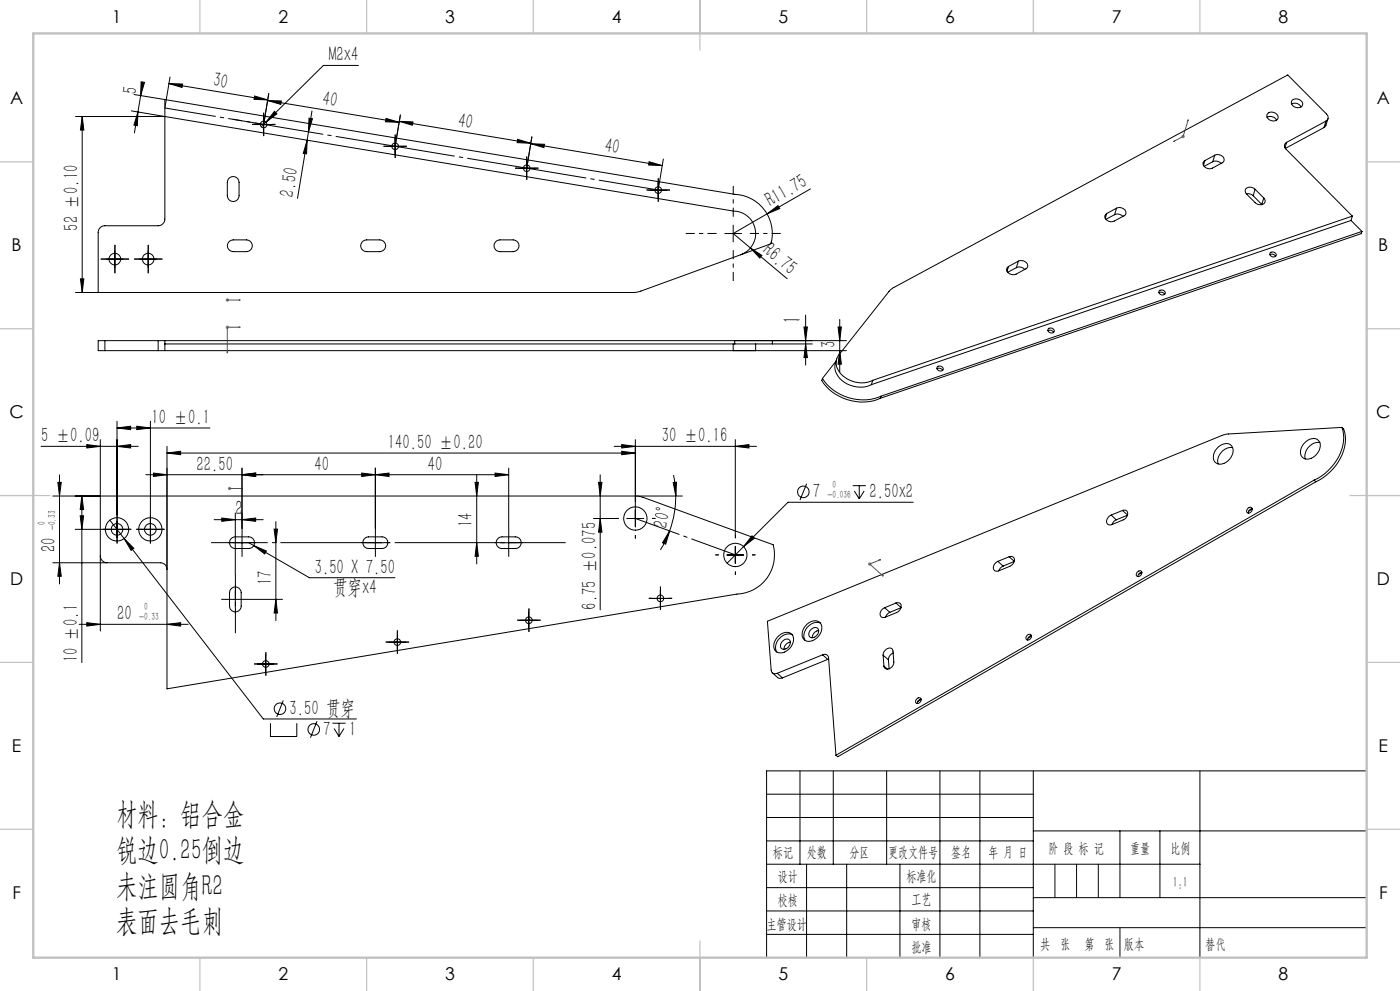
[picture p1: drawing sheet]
<svg xmlns="http://www.w3.org/2000/svg" width="420mm" height="297mm" viewBox="0 0 420 297" stroke-linecap="round" stroke-linejoin="round" font-family="sans-serif">
<g fill="none" stroke="#000" stroke-width=".3">
<path d="M107.5 19.6h-10.5l-17.2 17M22.6 34.9h26.9M24.7 34.9v52.8M24.7 34.9l.5 4.1h-1.1zM39.4 33.2l10.1 1.7M40.2 28.3l9.3 1.5M41.4 33.6l-1.1 6.2M41.4 33.6l-.2 4.1-1-.2zM42.3 24.5l1.1 .2-1.2 3.9zM42.5 26.5l-1.1 7.1M49.5 29.8v35.8a2.05 2.05 0 0 1-2.1 2.1h-15.9a1.99 1.99 0 0 0-2 2v18M49.5 34.9l170.5 28.3a6.7 6.7 0 0 1 6.6 5.6 6.7 6.7 0 0 1-4.4 7.5"/>
<path d="M49.5 29.8l170.9 28.4a11.8 11.8 0 0 1 10.9 14.9l-9.1 3.2M50.7 25l29.6 4.9M50.7 25l4.1 .2-.2 1zM51 23.1l-1.5 9.3M76.4 28.8l3.9 1.1-4.1-.1zM76.6 37.3h5M79.1 34.8v5M79.8 36.6l-1.4 1.4M80.3 30.1l4.1 .2-.2 1zM80.3 30.1l39.4 6.6M80.6 28l-1.5 9.3M82.3 33.4l.8 .7-3.3 2.5z"/>
<path d="M92.5 39.5l-.4 2.5M92.7 35.4l1 .2-1.2 3.9zM93.6 33.3l-1.1 6.2M115.8 35.5l3.9 1.2-4.1-.2zM119.8 36.4l4.1 .1-.2 1zM119.8 36.4l39.4 6.5M120.1 34.4l-1.6 9.4 1.6-9.1M380.1 35.1a2.18 2.18 0 0 1 2.9 .9M380.3 34a1.94 1.94 0 0 1 3.1 1.3 1.78 1.78 0 0 1-2 .9 1.78 1.78 0 0 1-1.3-1.8zM387.5 31.1a2.18 2.18 0 0 1 2.8 .9M387.6 30.1a1.85 1.85 0 0 1 2.1-.3 1.85 1.85 0 0 1 1 1.9 1.86 1.86 0 0 1-2.1 .5 1.86 1.86 0 0 1-1.1-1.8zM397.2 38.2l-11.6 6.3"/>
<path d="M397.8 36.3a1.25 1.25 0 0 0 .2-2.1l-11.7-11.7-118.4 63.8-1.1 .9-15.2 19.2a4.7 4.7 0 0 0 2.1 6.9 8.3 8.3 0 0 0 8.1 .7M397.8 36.3l-11.8 6.3M397.8 36.3l-.6 1.9M398.4 35.6l-.6 2-.6 .6M68.5 53.6a1.76 1.76 0 0 1 2-.6 1.76 1.76 0 0 1 1.2 1.6v4.1a1.76 1.76 0 0 1-1.7 1.7 1.76 1.76 0 0 1-1.8-1.7v-4.1zM92.1 42l-.1 4.1-1-.1zM92.1 42l-2.8 17.5M116.1 43.8h4.9M118.5 41.3v5.1M155.3 41.8l3.9 1.1-4-.1zM155.5 50.4h5M158 47.9v5"/>
<path d="M159.2 43.1l4.1 .1-.1 1zM159.2 43.1l39.5 6.5M159.6 41l-1.6 9.4 1.6-9.3M194.7 48.5l4 1.1-4.1-.1zM195 57h5M197.4 54.5v5M199 47.7l-1.6 9.3M243.1 56.6l-13 7.5M361.5 48.1l-.5 1.5M363.8 48.5a2.14 2.14 0 0 1 2.5 .5M363.8 48.5l-2.6 1.3M364.4 46.5a1.86 1.86 0 0 1 2.8 1.7l-.5 .6-3 1.6a1.9 1.9 0 0 1-2.8-1.7l.6-.6"/>
<path d="M364.4 46.5l-2.9 1.6M364.4 46.5l-.6 2M373.9 58.1h.1a2.34 2.34 0 0 1 2 .6M376 58.7l2.5 2.6M376.5 56.7a1.65 1.65 0 0 0-1.7-.7 1.65 1.65 0 0 0-1.2 1.3l.3 .8 2.7 2.6a1.68 1.68 0 0 0 1.6 .7 1.68 1.68 0 0 0 1.4-1.3l-.5-.8M376.5 56.7l2.6 2.6M376.5 56.7l-.5 2M379.1 59.3l-.6 2M386 42.6a1.22 1.22 0 0 0-.2 2.1l19.9 20.1M386 42.6l-.5 1.7M32 77.6h4.9M34.5 75.2v4.9"/>
<path d="M41.9 77.6h5.1M44.4 75.2v4.9M68.5 72.6l.4-.4 1.1-.3h3.9a1.76 1.76 0 0 1 1.8 1.8 1.76 1.76 0 0 1-1.8 1.7h-3.9a1.76 1.76 0 0 1-1.5-2.8zM108.5 72.6l.9-.6 .6-.1h3.9a1.76 1.76 0 0 1 1.8 1.8 1.76 1.76 0 0 1-1.8 1.7h-3.9a1.76 1.76 0 0 1-1.5-2.8zM148.9 72.2l1.1-.3h4a1.76 1.76 0 0 1 1.7 1.8 1.76 1.76 0 0 1-1.7 1.7h-4a1.76 1.76 0 0 1-1.7-1.2 1.76 1.76 0 0 1 .6-2zM217.5 70h5M220 67.5v5M222.2 76.3l-30.2 11-1.7 .4h-167.7M225.1 74.3l3.5 2.2-.7 .8zM230.1 64.1l3.3-2.5 .5 .9zM230.1 64.1l-10.1 5.9 16.1 13.5M302.5 79.9l-.4 1.4"/>
<path d="M305.5 78.3a1.89 1.89 0 0 1 2.8 1.6l-.5 .7-3 1.6a1.93 1.93 0 0 1-2.8-1.7l.5-.6M305.5 78.3l-3 1.6M305.5 78.3l-.6 1.9M332 64l-.4 1.4M334.4 64.3a2.14 2.14 0 0 1 2.5 .6M334.4 64.3l-2.6 1.4M335 62.4a1.86 1.86 0 0 1 2.7 1.7l-.5 .6-2.9 1.5a1.9 1.9 0 0 1-2.8-1.6l.5-.6M335 62.4l-3 1.6M335 62.4l-.6 1.9M378.5 61.3h.1M381 76.3h.1a1.16 1.16 0 0 1 1.6 .6M381 75.8a1.04 1.04 0 0 1 1.3-.2 1.04 1.04 0 0 1 .5 1.1 1.04 1.04 0 0 1-1.2 .2 1.04 1.04 0 0 1-.6-1.1z"/>
<path d="M405.3 66.1l-143.9 49.2M405.3 66.1l3.3 3.3M405.7 64.8l-143.9 49.2M405.7 64.8l-.4 1.3M408.6 69.4l-144.3 49.3M408.6 69.4l-.2 .6-144.3 49.4M24.1 83.6h1.1l-.5 4.1zM241.2 98h1l-.5 4.1zM241.7 94.4v15M251.4 98h1l-.5 4.1zM251.9 95.7v15.7M304.9 80.2a2.14 2.14 0 0 1 2.5 .5"/>
<path d="M304.9 80.2l-2.6 1.4M314.4 99.1h.1a1.26 1.26 0 0 1 1.6 .5M314.5 98.6a1.01 1.01 0 0 1 1.2-.2 1.01 1.01 0 0 1 .5 1.1 1.02 1.02 0 0 1-1.2 .2 1.02 1.02 0 0 1-.5-1.1zM347.7 87.7h.1a1.22 1.22 0 0 1 1.6 .6M347.7 87.2a1.02 1.02 0 0 1 1.3-.2 1.02 1.02 0 0 1 .5 1.1 1.04 1.04 0 0 1-1.2 .2 1.04 1.04 0 0 1-.6-1.1zM31.5 102.1h-2v3h2M31.5 102.1h15.9M31.5 105.1h15.9M31.5 102.1v3M47.4 105.1h2.1M47.4 102.1h2.1M47.4 102.1v3"/>
<path d="M49.5 102.1v3M49.5 103.1h170.9M49.5 102.1h204.4M49.5 105.1h204.4M220 103.1v2h6.7v-2M220.4 103.1h11.3M220.4 103.1v-1h11.3v1M231.7 103.1h12M241.7 103.1l.5 4.1h-1zM246.7 113.4a14.6 14.6 0 0 0 17.6 5.3M246.7 113.4l-.2 .6a14.6 14.6 0 0 0 17.6 5.4M250.8 108.2l-4.1 5.2"/>
<path d="M251 107.6a5.2 5.2 0 0 0 2.3 7 8.4 8.4 0 0 0 8.1 .7M251.9 105.1l.5 4h-1zM261.8 114l-.4 1.3M264.3 118.7l-.2 .7M281.1 110.5h.1a1.23 1.23 0 0 1 1.6 .5M281.4 109.8a.93 .93 0 0 1 1.2 .1 .93 .93 0 0 1 .1 1.2 .93 .93 0 0 1-1.3-.1 .93 .93 0 0 1 0-1.2zM12.3 133.8h29.2M26 133.2l4.1 .6-4.1 .5zM30.1 131.8v57.3M35.1 133.8l4.1-.6v1.1zM35.1 128.3l4.1-.6v1.1zM35.1 126.3v28.1"/>
<path d="M35.1 128.3h27.9M41 127.7l4.1 .6-4.1 .5zM45.1 126.3v28.1M50.1 133.8v72.6l171-28.4a11.7 11.7 0 0 0 10.9-14.7l-39.1-14.3-2.3-.3M50.1 135.8l4.1-.5v1zM50.1 135.8h140.5M184.3 133.8h42.6M186.5 135.3l4.1 .5-4.1 .5zM186.5 133.2l4.1 .6-4.1 .5zM190.6 131.8v26.1M220.6 133.8l4.1-.6v1.1zM220.6 131.8v28.5"/>
<path d="M365.5 133.9a2.48 2.48 0 0 1 4.4 .6 4.1 4.1 0 0 1-4.5 4.5 2.49 2.49 0 0 1-.8-4zM369.8 134.2a4.1 4.1 0 0 0-4.4 4.9M391.2 132.9a3 3 0 0 1 4.4-.9 3.6 3.6 0 0 1-1.7 5.1 2.23 2.23 0 0 1-2.4 .4 2.23 2.23 0 0 1-1.4-2.1 3.8 3.8 0 0 1 1.1-2.5zM396 132.6a4.1 4.1 0 0 0-4.4 4.9M402.6 128.1l-34.3 2-1.5 .3-136.6 55.8 1.2 14.6a1.22 1.22 0 0 0 1.8 1M402.6 128.1a12.6 12.6 0 0 1-4.2 12.9 13.6 13.6 0 0 1-4.2 2.9M402.6 128.1a4.5 4.5 0 0 1 1 3.5 15.2 15.2 0 0 1-8.8 12.8M15.8 148.7h188.9M17.4 144.6h1l-.5 4.1zM17.9 142.3v32.7M22.5 158.6h8.4M24.1 154.6h1l-.5 4z"/>
<path d="M24.6 148.7v49.9M24.6 148.7l.5 4h-1zM32.6 158.6h5M32.9 155.9l46.1 59.6h27.9M35.1 156.1v5M42.6 158.6h5M43.7 142.3h108.9M45.1 156.1v5M46 141.8l4.1 .5-4.1 .5zM64.2 155.7h14.8M66.5 155.3l4.1 .4-4.1 .5zM70.6 153.7v18.6"/>
<path d="M72.6 142.3l4.1-.5v1zM72.6 155.7l4.1-.4v.9zM72.6 140.3v18.1M82.2 158.6h1.1l-.5 4.1zM82.8 156.3v29.7M108.5 141.8l4.1 .5-4.1 .5zM112.6 142.3l4.1-.5v1zM112.6 140.3v18.1M142.5 144.6h1l-.5 4.1zM143 142.3v26.7M148.5 141.8l4.1 .5-4.1 .5zM152.6 140.3v18.1"/>
<path d="M178 155.4h6.6M179.6 144.6h1l-.5 4.1zM180.1 142.3v40.5M180.1 155.4l.5 4.1h-1zM188.1 155.4h5M200.9 159.1l-1.2 4-.9-.4zM200.9 159.1l-1.3 3-1.5 2.7M202 144.6l1-.1-.3 4.2zM202.1 142.4l.5 3.1 .1 3.2M202.7 148.7l-.1 3.2-.6 3.3-1.1 3.9M242 145l-2 4.9M255.8 145.6h4"/>
<path d="M256.3 147.1l1.5 2.4M257.8 145.6v3.9M259.3 147.1l-1.5 2.4M274 150.5h-37.6l-13.3 13.3M333.3 154.4l1.6 1.4M334.9 155.8l-.9 .6-.4 .8M336.7 153a1.13 1.13 0 0 1 1.5 .3 1.13 1.13 0 0 1-.1 1.5l-.7 .8-3.8 1.6a1.23 1.23 0 0 1-1.6-.6 1.23 1.23 0 0 1 .5-1.6l.8-.6M336.7 153l-3.4 1.4M336.7 153l1.6 1.3M338.2 154.4l-3.3 1.4M374.4 152.3a.71 .71 0 0 1 1.1-.1 .71 .71 0 0 1 0 1 .74 .74 0 0 1-.9 .6 .74 .74 0 0 1-.6-.9zM375.7 152.5l-.7 .2-.5 1.1"/>
<path d="M375.7 152.6l-1.1 .6M394.2 143.9l-143.4 82.4M394.2 143.9l.6 .5M394.8 144.4l-143.5 82.4-.5-.5M15.8 168.7h32.3a1.93 1.93 0 0 1 2 1.9M17.9 168.7l.5 4h-1zM30.1 166.6a2.05 2.05 0 0 0 2 2.1M37.3 161.4l2.8 2.9-.8 .7zM68.1 179.6h5M69.6 176.2a1.75 1.75 0 0 1 2.8 1.5v3.9a1.75 1.75 0 0 1-1.8 1.8 1.75 1.75 0 0 1-1.7-1.8v-4.5zM69.6 161.2l1-.3h4a1.75 1.75 0 0 1 1.7 1.7 1.75 1.75 0 0 1-1.7 1.8h-4a1.75 1.75 0 0 1-1.7-1.2 1.75 1.75 0 0 1 .7-2zM70.1 162.7h5"/>
<path d="M70.6 177.2v4.9M72.6 160.2v4.9M74.6 162.7l1.5 .8M74.9 179.6h9.8M76.1 163.5l3.8 1.6-.5 .9zM76.1 163.5l16.7 9.6h25.7M82.8 179.6l.5 4.1h-1.1zM109.2 161.6l.9-.6 .5-.1h4a1.75 1.75 0 0 1 1.7 1.7 1.75 1.75 0 0 1-1.7 1.8h-4a1.75 1.75 0 0 1-1.6-1 1.75 1.75 0 0 1 .2-1.8zM110.1 162.7h5M112.6 160.2v4.9M143 162.7l.5 4h-1zM149.2 161.6l.9-.6 .5-.1h4a1.75 1.75 0 0 1 1.8 1.7 1.75 1.75 0 0 1-1.8 1.8h-4a1.75 1.75 0 0 1-1.6-1 1.75 1.75 0 0 1 .2-1.8z"/>
<path d="M150.1 162.7h5M152.6 160.2v4.9M195.6 179.3h5M198.1 176.8v5.1M218.1 166.3h5M220.6 163.8v5M223.1 163.8l-5 5M225.6 160.6l.7 .7-3.2 2.5zM299.4 168.2l1.5 1.4M300.9 169.6l-.8 .7-.5 .8M302.8 166.9a1.13 1.13 0 0 1 1.4 .3 1.13 1.13 0 0 1-.1 1.4l-1.1 1.1-3.4 1.4a1.23 1.23 0 0 1-1.6-.6 1.23 1.23 0 0 1 .5-1.6l.9-.7M302.8 166.9l-3.4 1.3"/>
<path d="M302.8 166.9l1.5 1.3M304.3 168.3l-3.4 1.3M341.3 171.3a.71 .71 0 0 1 1.1-.1 .71 .71 0 0 1 0 1.1 .79 .79 0 0 1-.8 .5 .79 .79 0 0 1-.7-.5zM342.5 171.5l-.9 .6-.2 .7M342.6 171.6l-1.1 .6M23.7 187.1h32.7M26 186.6l4.1 .5-4.1 .5zM50.1 187.1l4.1-.5v1zM77.2 199h5M79.7 196.5v5M116.7 192.4h5M119.2 189.9v5"/>
<path d="M156.2 185.9h4.9M158.6 183.4v5M233.2 191a2.87 2.87 0 0 1 4.7-.4 4.1 4.1 0 0 1-4.4 5 2.48 2.48 0 0 1-.7-4zM234.9 192a1.22 1.22 0 0 1 1.8-.4 1.22 1.22 0 0 1 .2 1.9 1.45 1.45 0 0 1-1.3 1.1 1.45 1.45 0 0 1-1.5-.8 2.02 2.02 0 0 1 .8-1.8zM237.1 192.4a2.19 2.19 0 0 0-1.9 2.2M237.7 190.2a3.9 3.9 0 0 0-5 3.8l.3 1.4M242.2 187a2.47 2.47 0 0 1 4.3 .6 4.2 4.2 0 0 1-4.5 4.6 2.53 2.53 0 0 1-.8-4.1zM243.4 188.6a1.22 1.22 0 0 1 1.8-.4 1.22 1.22 0 0 1 .2 1.8l-.4 .4a1.33 1.33 0 0 1-1.2 .7 1.33 1.33 0 0 1-1.2-.8 2.02 2.02 0 0 1 .8-1.7zM245.6 189a2.12 2.12 0 0 0-1.9 2.1M246.2 186.8a3.9 3.9 0 0 0-4 1.1 3.9 3.9 0 0 0-.7 4M246.8 196.2a1.15 1.15 0 0 1 1.8 1l2.2 29.1M246.8 196.2l-13.6 5.6"/>
<path d="M246.8 196.2l1.5 1.4M248.3 197.6l-13.6 5.6M248.6 197.6h-.3M264.9 196.4a1.96 1.96 0 0 1 2.7-2l.3 .8 .2 3.2a1.95 1.95 0 0 1-2.6 1.9l-.3-.7M264.9 196.4l.3 3.2M264.9 196.4l1.6 1.4M265.2 199.6l1 1M265.4 182.1l1.5 1.4M266.5 197.8l.2 2.6M266.9 183.5l-.8 .6-.4 .9M268 195.7h-.1a2.29 2.29 0 0 0-1.4 2.1M268.8 180.7a1.23 1.23 0 0 1 1.6 .6 1.23 1.23 0 0 1-.6 1.6l-.8 .7-3.4 1.4a1.13 1.13 0 0 1-1.4-.3 1.13 1.13 0 0 1 0-1.5l1.2-1.1"/>
<path d="M268.8 180.7l-3.4 1.4M268.8 180.7l1.5 1.4-3.4 1.4M308.2 190.3a.76 .76 0 0 1 1.3 .1 .76 .76 0 0 1-.5 1.2 .7 .7 0 0 1-1 .1 .7 .7 0 0 1 0-1.1zM309.5 190.5l-.7 .3-.5 1M309.5 190.6l-1.1 .6M81.1 216.7v4h7.9v-4M85 209.9l-2 5M95.1 216.1l-2 5M99.7 216.7h4M100.2 218.3l1.5 2.4M101.7 216.7v4M103.2 218.3l-1.5 2.4"/>
<path d="M231.7 201.6l1.8 1.6h1.2M233.2 201.8l1.5 1.4M275.1 209.4a.76 .76 0 0 1 1.3 .1 .76 .76 0 0 1-.5 1.1 .75 .75 0 0 1-1.2-.1 .75 .75 0 0 1 .4-1.1zM276.3 209.5l-.9 .6-.2 .8M276.4 209.6l-1.1 .6M230 238h80M240 231v28M250 231v28M266 231v28M282 231v56M294 231v56M310 231v56"/>
<path d="M360 231v56M410 231h-180v56M230 245h80M230 252h80M230 259h130M242 259v28M254 259v28M270 259v28M310 249h100M336 249v20M348 249v20M230 266h80"/>
<path d="M230 273h80M310 269h100M310 278h100M230 280h80"/>
<circle cx="79.1" cy="37.3" r="1"/>
<circle cx="118.6" cy="43.9" r="1.02"/>
<circle cx="158" cy="50.4" r=".99"/>
<circle cx="197.5" cy="57" r="1"/>
<circle cx="34.5" cy="77.7" r="1.75"/>
<circle cx="44.4" cy="77.7" r="1.75"/>
<circle cx="35.1" cy="158.6" r="3.5"/>
<circle cx="35.1" cy="158.6" r="1.76"/>
<circle cx="45.1" cy="158.7" r="3.5"/>
<circle cx="45.1" cy="158.7" r="1.75"/>
<circle cx="190.6" cy="155.4" r="3.5"/>
<circle cx="241" cy="147.4" r="1.74"/>
<circle cx="198.1" cy="179.3" r="1.01"/>
<circle cx="220.6" cy="166.3" r="3.5"/>
<circle cx="79.7" cy="199" r="1"/>
<circle cx="119.2" cy="192.4" r=".99"/>
<circle cx="158.7" cy="185.9" r="1.01"/>
<circle cx="84" cy="212.4" r="1.73"/>
<circle cx="94.1" cy="218.6" r="1.73"/>
</g>
<g fill="none" stroke="#00f" stroke-width=".3">
<path d="M356.5 35.9l-1.6 5-2.8 1.5M356.5 35.9l-.2 .3zM352.1 42.4l.3-.2zM68.1 89.9h.2zM68.2 89.9h3.9M68.2 89.9h.1M71.7 98l.4 .1-.4 .1zM72.1 98.1h-3.9v7.7M72.1 89.9h-.4h.4M68.1 105.4h.2l-.1 .4zM68.8 146.4h.1zM68.9 146.4h.1"/>
<path d="M68.9 146.4h3.8M72.7 146.4h-.3h.3M263.8 167.8l.4-.1zM264.2 167.7l-3.3 1.3 4.1 3.7M264.7 172.5l.2-.1 .1 .3z"/>
</g>
<g fill="none" stroke="#808080" stroke-width=".3">
<path d="M354.4 40.9h1M354.6 40.5l.7 .7M354.9 40.4v1M355.3 40.5l-.7 .7M67.7 89.9h1M67.7 98.1h1M67.8 89.6l.7 .7M67.8 97.7l.7 .7M68.2 89.4v1M68.2 97.6v1M68.5 89.6l-.7 .7M68.5 97.7l-.7 .7"/>
<path d="M68.4 146.4h1M68.5 146l.7 .8M68.9 145.9v1M69.2 146l-.7 .8M260.4 169h1M260.6 168.7l.7 .7M260.9 168.6v.9M261.3 168.7l-.7 .7"/>
</g>
<g fill="none" stroke="#000" stroke-width=".3" stroke-dasharray="30.5 1.3 1.3 1.3" stroke-linecap="butt">
<path d="M76.6 37.3h-1M79.1 34.8v-1M79.1 39.8v1M81.6 37.3h1M116.1 43.8h-1M118.6 41.3v-1M118.6 46.3v1M121.1 43.8h1M155.5 50.4h-1M158 47.9v-1M158 52.9v1M160.5 50.4h1"/>
<path d="M195 56.9h-1M197.5 54.4v-1M197.5 59.4v1M200 56.9h1M32 77.6h-1.8M34.5 75.1v-1.7M37 77.6h1.7M42 77.6h-1.8M44.5 75.1v-1.7M47 77.6h1.7M34.5 80.1v1.8M44.5 80.1v1.8"/>
<path d="M32.6 158.6h-1.7M35.1 156.1v-1.7M37.6 158.6h1.8M42.6 158.6h-1.7M45.1 156.1v-1.7M47.6 158.6h1.8M185.6 155.4h-1M190.6 150.4v-1M195.6 155.4h1M35.1 161.1v1.8M45.1 161.1v1.8M68.1 179.6h-1.7"/>
<path d="M70.1 162.6h-1.7M70.6 177.1v-1.7M72.6 165.1v1.8M72.6 160.1v-1.7M73.1 179.6h1.8M75.1 162.6h1.8M110.1 162.6h-1.7M112.6 165.1v1.8M112.6 160.1v-1.7M115.1 162.6h1.8M150.1 162.6h-1.7M152.6 165.1v1.8"/>
<path d="M152.6 160.1v-1.7M155.1 162.6h1.8M190.6 160.4v1M195.6 179.3h-1M198.1 176.8v-1M200.6 179.3h1M215.6 166.3h-1M220.6 161.3v-1M220.6 171.3v1M225.6 166.3h1M70.6 182.1v1.8M77.3 199h-1"/>
<path d="M79.8 196.5v-1M82.3 199h1M116.7 192.4h-1M119.2 189.9v-1M119.2 194.9v1M121.7 192.4h1M156.2 185.9h-1M158.7 183.4v-1M158.7 188.4v1M161.2 185.9h1M198.1 181.8v1M79.8 201.5v1"/>
</g>
<path d="M215 70h-9.3M220 65v-9.3M220 75v9.2M225 70h9.2" fill="none" stroke="#000" stroke-width=".3" stroke-dasharray="30.5 1.3 1.3 1.3" stroke-dashoffset="27.8" stroke-linecap="butt"/>
<path d="M190.6 155.4l30 10.9" fill="none" stroke="#000" stroke-width=".3" stroke-dasharray="30.5 1.3 1.3 1.3" stroke-dashoffset="16.4" stroke-linecap="butt"/>
<path d="M63.3 162.6h106.4" fill="none" stroke="#000" stroke-width=".3" stroke-dasharray="30.5 1.3 1.3 1.3" stroke-dashoffset="13.5" stroke-linecap="butt"/>
<path d="M70.6 189.8v-17.5" fill="none" stroke="#000" stroke-width=".3" stroke-dasharray="30.5 1.3 1.3 1.3" stroke-dashoffset="23.6" stroke-linecap="butt"/>
<path d="M118.6 43.8l-39.5-6.5M158 50.4l-39.4-6.6M197.5 56.9l-39.5-6.5" fill="none" stroke="#000" stroke-width=".3" stroke-dasharray="30.5 1.3 1.3 1.3" stroke-dashoffset="12.4" stroke-linecap="butt"/>
<path d="M79.1 37.3l-9.3-1.6" fill="none" stroke="#000" stroke-width=".3" stroke-dasharray="30.5 1.3 1.3 1.3" stroke-dashoffset="27.7" stroke-linecap="butt"/>
<path d="M49.5 32.4l29.6 4.9" fill="none" stroke="#000" stroke-width=".3" stroke-dasharray="30.5 1.3 1.3 1.3" stroke-dashoffset="15" stroke-linecap="butt"/>
<path d="M316.5 259v10M323 259v10M329.5 259v10M336 278v9" fill="none" stroke="#0a0605" stroke-width=".3"/>
<g fill="none" stroke="#c0c0c0" stroke-width=".35">
<path d="M60 0v10M110 0v10M160 0v10M210 0v15M260 0v10M310 0v10M360 0v10M0 48.5h10M410 48.5h10M0 98.5h10M410 98.5h10M0 148.5h15"/>
<path d="M405 148.5h15M0 198.5h10M410 198.5h10M0 248.5h10M410 248.5h10M60 287v10M110 287v10M160 287v10M210 282v15M260 287v10M310 287v10M360 287v10"/>
</g>
<path d="M10 10h400v277h-400z" fill="none" stroke="#c0c0c0" stroke-width=".7"/>
<g fill="#000">
<path d="M50.7 25l4.1 .2-.2 1zM76.4 28.8l3.9 1.1-4.1-.1z"/>
<path d="M115.8 35.5l3.9 1.2-4.1-.2zM80.3 30.1l4.1 .2-.2 1z"/>
<path d="M92.1 42l-.1 4.1-1-.1zM92.7 35.4l1 .2-1.2 3.9z"/>
<path d="M155.3 41.8l3.9 1.1-4-.1zM119.8 36.4l4.1 .1-.2 1z"/>
<path d="M194.7 48.5l4 1.1-4.1-.1zM159.2 43.1l4.1 .1-.1 1z"/>
<path d="M72.6 155.7l4.1-.4v.9zM66.5 155.3l4.1 .4-4.1 .5z"/>
<path d="M200.9 159.1l-1.2 4-.9-.4zM202 144.6l1-.1-.3 4.2z"/>
<path d="M143 162.7l.5 4h-1zM142.5 144.6h1l-.5 4.1zM82.8 179.6l.5 4.1h-1.1zM82.2 158.6h1.1l-.5 4.1z"/>
</g>
<g fill="#00f">
<path d="M263.8 167.8l.4-.1zM264.7 172.5l.3 .2-.1-.3zM352.1 42.4l.3-.2zM356.5 35.9l-.2 .3zM71.7 89.9h.4zM68.1 89.9h.2z"/>
<path d="M71.7 98v.2l.4-.1zM68.1 105.4l.1 .4 .1-.4z"/>
<path d="M72.4 146.4h.3zM68.8 146.4h.1z"/>
</g>
<g fill="#000">
<path d="M225.1 74.3l3.5 2.2-.7 .8zM230.1 64.1l3.3-2.5 .5 .9z"/>
<path d="M41.4 33.6l-.2 4.1-1-.2zM42.3 24.5l1.1 .2-1.2 3.9z"/>
<path d="M82.3 33.4l-2.5 3.2 3.3-2.5zM26 133.2l4.1 .6-4.1 .5zM35.1 133.8l4.1-.6v1.1zM35.1 128.3l4.1-.6v1.1zM41 127.7l4.1 .6-4.1 .5zM50.1 135.8l4.1-.5v1zM186.5 135.3l4.1 .5-4.1 .5zM72.6 142.3l4.1-.5v1zM108.5 141.8l4.1 .5-4.1 .5zM112.6 142.3l4.1-.5v1zM148.5 141.8l4.1 .5-4.1 .5zM186.5 133.2l4.1 .6-4.1 .5zM220.6 133.8l4.1-.6v1.1zM225.6 160.6l-2.5 3.2 3.2-2.5zM76.1 163.5l3.3 2.5 .5-.9zM37.3 161.4l2 3.6 .8-.7z"/>
<path d="M24.1 83.6h1.1l-.5 4.1zM24.7 34.9l.5 4.1h-1.1zM17.9 168.7l.5 4h-1zM17.4 144.6h1l-.5 4.1zM24.1 154.6h1l-.5 4zM24.6 148.7l.5 4h-1zM180.1 155.4l.5 4.1h-1zM179.6 144.6h1l-.5 4.1z"/>
<path d="M241.7 103.1l.5 4.1h-1zM241.2 98h1l-.5 4.1z"/>
<path d="M251.4 98h1l-.5 4.1zM251.9 105.1l.5 4h-1z"/>
<path d="M50.1 187.1l4.1-.5v1zM26 186.6l4.1 .5-4.1 .5zM72.6 142.3l4.1-.5v1zM46 141.8l4.1 .5-4.1 .5z"/>
</g>
<g font-size="9.2">
<text x="34.8" y="247">材料：铝合金</text>
<text x="34.8" y="257.7">锐边0.25倒边</text>
<text x="34.8" y="268.4">未注圆角R2</text>
<text x="34.8" y="279.1">表面去毛刺</text>
</g>
<text font-size="7.5" x="240.2" y="97" transform="rotate(-90 240.2 97)">1</text>
<g font-size="6.3">
<text x="98.6" y="18.4">M2x4</text>
<text x="41" y="28.4" transform="rotate(-81 41 28.4)">5</text>
<text x="63.7" y="25.9" transform="rotate(9 63.7 25.9)">30</text>
<text x="96.6" y="31.5" transform="rotate(9 96.6 31.5)">40</text>
<text x="137.2" y="38" transform="rotate(9 137.2 38)">40</text>
<text x="181.2" y="45.5" transform="rotate(9 181.2 45.5)">40</text>
<text x="88" y="59.2" transform="rotate(-81 88 59.2)">2.50</text>
<text x="231.2" y="62.1" transform="rotate(-30 231.2 62.1)">R11.75</text>
<text x="23.4" y="69.1" transform="rotate(-90 23.4 69.1)">52 ±0.10</text>
<text x="228.5" y="75.6" transform="rotate(40 228.5 75.6)">R6.75</text>
<text x="250.7" y="104.3" transform="rotate(-90 250.7 104.3)">3</text>
<text x="45.5" y="127">10 ±0.1</text>
<text x="12.3" y="132.5">5 ±0.09</text>
<text x="116.3" y="134.5">140.50 ±0.20</text>
<text x="198.5" y="132.5">30 ±0.16</text>
<text x="59" y="141">22.50</text>
<text x="94.3" y="141">40</text>
<text x="128.4" y="141">40</text>
<text x="243.9" y="149.3">7</text>
<text x="260.8" y="149.3">2.50x2</text>
<text x="70.7" y="154.5">2</text>
<text x="141.8" y="157.9" transform="rotate(-90 141.8 157.9)">14</text>
<text x="200.2" y="158.4" transform="rotate(-79 200.2 158.4)">20°</text>
<text x="16.6" y="165.5" transform="rotate(-90 16.6 165.5)">20</text>
<text x="94.4" y="171.9">3.50 X 7.50</text>
<text x="81.5" y="175.3" transform="rotate(-90 81.5 175.3)">17</text>
<text x="99.9" y="178.1">贯穿x4</text>
<text x="35.2" y="185.9">20</text>
<text x="178.8" y="182.8" transform="rotate(-90 178.8 182.8)">6.75 ±0.075</text>
<text x="23.3" y="198.5" transform="rotate(-90 23.3 198.5)">10 ±0.1</text>
<text x="86.9" y="214.3">3.50 贯穿</text>
<text x="97" y="220.5">7</text>
<text x="104.8" y="220.5">1</text>
</g>
<g font-size="5.3">
<text x="33.5" y="6.8">1</text>
<text x="83.5" y="6.8">2</text>
<text x="133.5" y="6.8">3</text>
<text x="183.5" y="6.8">4</text>
<text x="233.5" y="6.8">5</text>
<text x="283.5" y="6.8">6</text>
<text x="333.5" y="6.8">7</text>
<text x="383.5" y="6.8">8</text>
<text x="3" y="31.1">A</text>
<text x="413" y="31.1">A</text>
<text x="3.5" y="75.3">B</text>
<text x="413.5" y="75.3">B</text>
<text x="2.8" y="125.3">C</text>
<text x="412.8" y="125.3">C</text>
<text x="3" y="175.3">D</text>
<text x="413" y="175.3">D</text>
<text x="3.6" y="225.3">E</text>
<text x="413.6" y="225.3">E</text>
<text x="3.7" y="269.6">F</text>
<text x="413.7" y="269.6">F</text>
<text x="33.5" y="293.8">1</text>
<text x="83.5" y="293.8">2</text>
<text x="133.5" y="293.8">3</text>
<text x="183.5" y="293.8">4</text>
<text x="233.5" y="293.8">5</text>
<text x="283.5" y="293.8">6</text>
<text x="333.5" y="293.8">7</text>
<text x="383.5" y="293.8">8</text>
</g>
<g font-size="4.4">
<text x="231.9" y="256.9">标记</text>
<text x="242.1" y="256.9">处数</text>
<text x="254.9" y="256.9">分区</text>
<text x="266.5" y="256.9">更改文件号</text>
<text x="285.4" y="256.9">签名</text>
<text x="296.5" y="256.9">年 月 日</text>
<text x="314.5" y="255.6">阶 段 标 记</text>
<text x="339" y="255.6">重量</text>
<text x="351.1" y="255.6">比例</text>
<text x="233.3" y="263.9">设计</text>
<text x="271.9" y="263.9">标准化</text>
<text x="351.8" y="265.7">1:1</text>
<text x="233.3" y="271.1">校核</text>
<text x="273.4" y="271">工艺</text>
<text x="229.9" y="278.3">主管设计</text>
<text x="273.4" y="278.3">审核</text>
<text x="273.4" y="285.2">批准</text>
<text x="312.1" y="284.4">共 张</text>
<text x="325.3" y="284.4">第 张</text>
<text x="337.2" y="284.4">版本</text>
</g>
<text font-size="4.4" fill="#0a0605" x="361.6" y="284.4">替代</text>
<g font-size="3.1">
<text x="248.2" y="149.3">-0.036</text>
<text x="249.8" y="146.1">0</text>
<text x="13.5" y="157.4" transform="rotate(-90 13.5 157.4)">0</text>
<text x="16.6" y="159" transform="rotate(-90 16.6 159)">-0.33</text>
<text x="41.7" y="185.8">-0.33</text>
<text x="43.3" y="182.7">0</text>
</g>
</svg>
